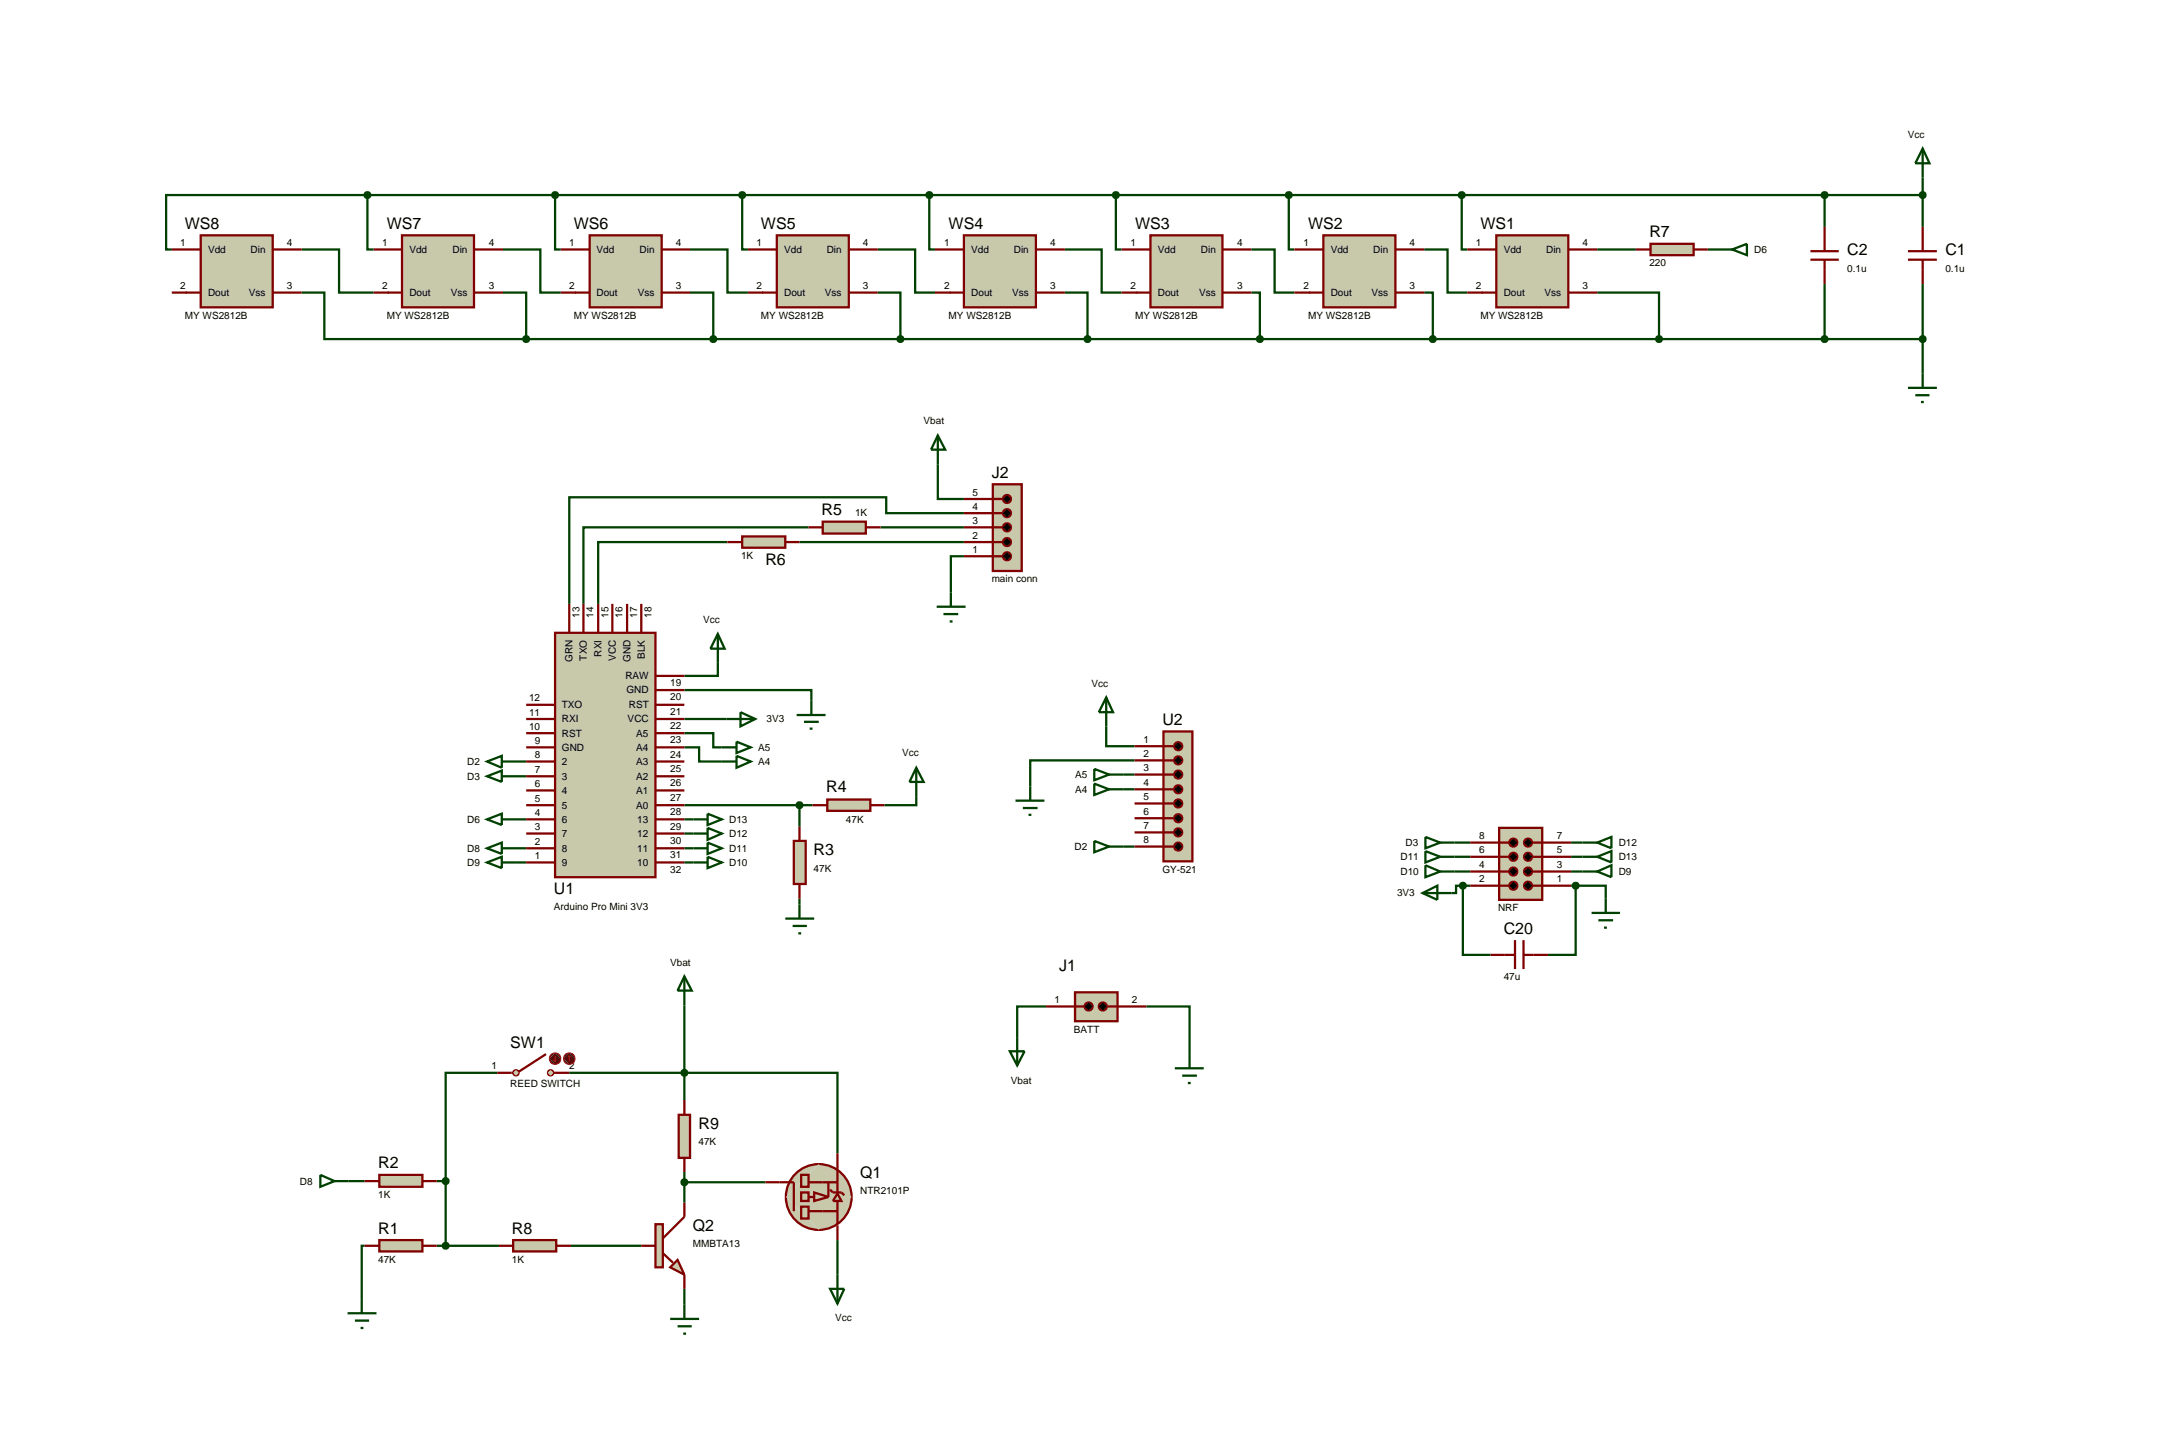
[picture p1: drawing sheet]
<svg xmlns="http://www.w3.org/2000/svg" width="384mm" height="257mm" viewBox="0 0 384 257" stroke-linecap="round" stroke-linejoin="round" font-family="sans-serif">
<g fill="none" stroke="#004000" stroke-width=".4">
<path d="M64.8 34.4v9.6h1.1M64.8 34.4h-35.5v9.6h1M64.8 34.4h274.3M97.9 34.4v9.6h1M130.9 34.4v9.6h1M163.9 34.4v9.6h1M196.8 34.4v9.6h1M227.3 34.4v9.6h1M257.8 34.4v9.6h1M321.8 34.4v5.6M339.1 31.3v8.7M53.2 44h6.6v7.6h6.1"/>
<path d="M53.2 51.6h4v8.2h35.6M88.7 44h6.6v7.6h3.6M88.7 51.6h4.1v8.2M92.8 59.8h246.3M121.7 44h6.6v7.6h3.6M121.7 51.6h4.1v8.2M154.8 44h6.6v7.6h3.5M154.8 51.6h4v8.2M187.8 44h6.5v7.6h3.5M187.8 51.6h4v8.2M220.7 44h4.1v7.6h3.5M220.7 51.6h1.5v8.2"/>
<path d="M251.2 44h4.1v7.6h3.5M251.2 51.6h1.5v8.2M281.7 51.6h10.9v8.2M281.7 44h6.8M301.2 44h1.8M321.8 50.1v9.7M339.1 50.1v15.8M128.3 95.6h-22.8v10.9M141 95.6h29M142.6 93h-39.7v13.5M155.3 93h14.7M165.4 81.9v6.1h4.6"/>
<path d="M170 90.5h-13.7v-2.8h-55.9v18.8M170 98.1h-2.3v6.4M126.6 116.9v2.3h-5.9M91 136.9h1.8M91 134.3h1.8M120.7 131.8h2.6v2.5h4M120.7 129.3h5.1v2.5h1.5M120.7 121.7h22.4v1.8M120.7 126.8h7.4M195.1 128.1v3.5h5M198.1 136.6h2M198.1 139.2h2"/>
<path d="M200.1 134.1h-18.4v4.6M91 149.6h1.8M91 144.5h1.8M91 152.1h1.8M120.7 149.6h1.6M120.7 144.5h1.6M120.7 152.1h1.6M120.7 147h1.6M120.7 142h22.6M141 142v3.8M141 158.5v1M161.6 140.4v1.6h-5.6"/>
<path d="M198.1 149.3h2M256.5 153.7h2.8M256.5 151.1h2.8M256.5 148.6h2.8M258 156.2h-1.2v1.3h-.8M258 156.2v12.2h4.9M258 156.2h1.3M277.1 153.7h2M277.1 151.1h2M277.1 148.6h2M277.1 156.2h.8M277.9 156.2h5.3v2.3"/>
<path d="M277.9 156.2v12.2h-4.9M120.7 177.3v16.7M184.5 177.5h-5.1v5.4M202.2 177.5h7.6v8.4M87.7 189.2h-9.1v19.1M100.4 189.2h47.3v14.2M61.5 208.3h2.8M64.3 219.7h-.5v9.4M77 219.7h11M77 208.3h1.6M78.6 208.3v11.4M100.7 219.7h12.4"/>
<path d="M120.7 206.7v5.4M120.7 208.5h14.3M147.7 218.7v6.1M120.7 227.3v2.8"/>
</g>
<path d="M97.9 111.6h17.7v43.1h-17.7z" fill="#c8c8aa" stroke="#800000" stroke-width=".4"/>
<g fill="none" stroke="#800000" stroke-width=".4">
<path d="M100.4 106.5v5.1M102.9 106.5v5.1M105.5 106.5v5.1M108 106.5v5.1M110.6 106.5v5.1M113.1 106.5v5.1M115.6 119.2h5.1M92.8 139.4h5.1M92.8 136.9h5.1M92.8 134.3h5.1M92.8 131.8h5.1M92.8 129.3h5.1"/>
<path d="M92.8 126.8h5.1M92.8 124.3h5.1M115.6 139.4h5.1M115.6 136.9h5.1M115.6 134.3h5.1M115.6 131.8h5.1M115.6 129.3h5.1M115.6 126.8h5.1M115.6 124.3h5.1M115.6 121.7h5.1M92.8 152.1h5.1M92.8 149.6h5.1"/>
<path d="M92.8 147h5.1M92.8 144.5h5.1M92.8 142h5.1M115.6 152.1h5.1M115.6 149.6h5.1M115.6 147h5.1M115.6 144.5h5.1M115.6 142h5.1"/>
</g>
<path d="M61.3 231.6h5.1M62.6 232.9h2.5M63.6 234.2h.5M63.8 229.1v2.5" fill="none" stroke="#004000" stroke-width=".4"/>
<path d="M66.9 218.7h7.6v2h-7.6z" fill="#c8c8aa" stroke="#800000" stroke-width=".4"/>
<path d="M64.3 219.7h2.6M74.5 219.7h2.5" fill="none" stroke="#800000" stroke-width=".4"/>
<path d="M66.9 207.2h7.6v2.1h-7.6z" fill="#c8c8aa" stroke="#800000" stroke-width=".4"/>
<path d="M64.3 208.3h2.6M74.5 208.3h2.5" fill="none" stroke="#800000" stroke-width=".4"/>
<path d="M78.3 219.3l.3-.1-.5 .5zM78.6 219.2l.3 .1 .2 .4zM78.6 220.2l.5-.5-.2 .4zM78.1 219.7l.5 .5-.4-.2z" fill="#004000" stroke="#004000" stroke-width=".4"/>
<path d="M78.6 219.2l.5 .5-.5 .5-.5-.5z" fill="#004000"/>
<path d="M56.5 207.2l2.5 1.1-2.5 1zM59 208.3h2.5" fill="none" stroke="#004000" stroke-width=".4"/>
<g fill="#c8c8aa" stroke="#800000" stroke-width=".3">
<path d="M96.7 188.9l.4-.2-.5 .5zM97.1 188.7l.4 .2 .1 .3zM97.1 189.7l.5-.5-.1 .3zM96.6 189.2l.5 .5-.4-.2z"/>
<path d="M90.6 188.9l.4-.2-.5 .5zM91 188.7l.4 .2 .1 .3zM91.5 189.2l-.2 .4-.3 .1zM90.5 189.2l.5 .5-.3-.1z"/>
</g>
<g fill="#c8c8aa">
<path d="M97.1 188.7l.5 .5-.5 .5-.5-.5z"/>
<path d="M90.5 189.2l.5-.5 .5 .5-.5 .5z"/>
</g>
<path d="M87.7 189.2h2.8M96.3 185.9l-4.8 3.1M97.6 189.2h2.8" fill="none" stroke="#800000" stroke-width=".4"/>
<path d="M97.2 186l.7-.3-1 1zM97.9 185.7a.94 .94 0 0 1 1 1zM98.9 186.7a.94 .94 0 0 1-1 1zM96.9 186.7l1 1a.94 .94 0 0 1-1-1z" fill="#400000" stroke="#f00" stroke-width=".2"/>
<path d="M96.9 186.7l1-1 1 1-1 1z" fill="#400000"/>
<path d="M97.6 186.9l.3 .3M97.9 186.2v1M98.1 186.9l-.2 .3" fill="none" stroke="#f00" stroke-width=".2"/>
<path d="M99.7 186l.7-.3-1 1zM100.4 185.7a.94 .94 0 0 1 1 1zM100.4 187.7l1-1a.94 .94 0 0 1-1 1zM99.4 186.7l1 1a.94 .94 0 0 1-1-1z" fill="#400000" stroke="#f00" stroke-width=".2"/>
<path d="M100.4 185.7l1 1-1 1-1-1z" fill="#400000"/>
<path d="M100.4 186.2l-.2 .2M100.4 186.2l.3 .2M100.4 186.2v1" fill="none" stroke="#f00" stroke-width=".2"/>
<path d="M78.3 207.9l.3-.1-.5 .5zM78.6 207.8l.3 .1 .2 .4zM78.6 208.8l.5-.5-.2 .4zM78.1 208.3l.5 .5-.3-.1z" fill="#004000" stroke="#004000" stroke-width=".4"/>
<path d="M78.6 207.8l.5 .5-.5 .5-.5-.5z" fill="#004000"/>
<path d="M189.6 175h7.5v5.1h-7.5z" fill="#c8c8aa" stroke="#800000" stroke-width=".4"/>
<path d="M184.5 177.5h6.8M195.3 177.5h6.9" fill="none" stroke="#800000" stroke-width=".4"/>
<g fill="#000" stroke="#800000" stroke-width=".4">
<path d="M191.5 177l.5-.2-.7 .7zM192 176.8a.68 .68 0 0 1 .7 .7zM192 178.2l.7-.7a.68 .68 0 0 1-.7 .7zM191.3 177.5l.7 .7a.68 .68 0 0 1-.7-.7z"/>
<path d="M194 177l.5-.2-.7 .7zM194.5 176.8a.68 .68 0 0 1 .7 .7zM195.2 177.5a.68 .68 0 0 1-.7 .7zM193.8 177.5l.7 .7a.68 .68 0 0 1-.7-.7z"/>
</g>
<path d="M192 176.8l.7 .7-.7 .7-.7-.7zM194.5 176.8l.7 .7-.7 .7-.7-.7z" fill="#000"/>
<path d="M207.2 188.4h5.1M208.5 189.7h2.6M209.5 191h.5M209.8 185.9v2.5" fill="none" stroke="#004000" stroke-width=".4"/>
<path d="M145.9 141h7.6v2h-7.6z" fill="#c8c8aa" stroke="#800000" stroke-width=".4"/>
<path d="M143.3 142h2.6M153.5 142h2.5" fill="none" stroke="#800000" stroke-width=".4"/>
<g fill="none" stroke="#004000" stroke-width=".4">
<path d="M85.9 136.9l2.6-1v2zM85.9 134.3l2.6-1v2.1zM88.5 136.9h2.5M88.5 134.3h2.5M127.3 134.3h2.6M127.3 131.8h2.6M129.9 133.3l2.5 1-2.5 1.1zM129.9 130.8l2.5 1-2.5 1zM85.9 149.6l2.6-1v2zM85.9 144.5l2.6-1v2zM85.9 152.1l2.6-1v2zM88.5 149.6h2.5"/>
<path d="M88.5 144.5h2.5M88.5 152.1h2.5M122.3 149.6h2.5M122.3 144.5h2.5M122.3 152.1h2.5M122.3 147h2.5M124.8 151.1l2.5 1-2.5 1zM124.8 148.6l2.5 1-2.5 1zM124.8 146l2.5 1-2.5 1.1zM124.8 143.5l2.5 1-2.5 1z"/>
</g>
<path d="M205.2 129h5.1v22.9h-5.1z" fill="#c8c8aa" stroke="#800000" stroke-width=".4"/>
<path d="M200.1 131.6h6.9M200.1 134.1h6.9M200.1 136.6h6.9M200.1 139.2h6.9M200.1 141.7h6.9M200.1 144.3h6.9M200.1 146.8h6.9M200.1 149.3h6.9" fill="none" stroke="#800000" stroke-width=".4"/>
<g fill="#000" stroke="#800000" stroke-width=".4">
<path d="M207.3 131.1l.5-.2-.7 .7zM207.8 130.9a.68 .68 0 0 1 .7 .7zM207.8 132.3l.7-.7a.68 .68 0 0 1-.7 .7zM207.1 131.6l.7 .7a.68 .68 0 0 1-.7-.7z"/>
<path d="M207.3 133.6l.5-.2-.7 .7zM207.8 133.4a.68 .68 0 0 1 .7 .7zM207.8 134.8l.7-.7a.68 .68 0 0 1-.7 .7zM207.1 134.1l.7 .7a.68 .68 0 0 1-.7-.7z"/>
<path d="M207.3 136.1l.5-.2-.7 .7zM207.8 135.9a.68 .68 0 0 1 .7 .7zM207.8 137.3l.7-.7a.68 .68 0 0 1-.7 .7zM207.1 136.6l.7 .7a.68 .68 0 0 1-.7-.7z"/>
<path d="M207.3 138.7l.5-.2-.7 .7zM207.8 138.5a.68 .68 0 0 1 .7 .7zM207.8 139.9l.7-.7a.68 .68 0 0 1-.7 .7zM207.1 139.2l.7 .7a.68 .68 0 0 1-.7-.7z"/>
<path d="M207.3 141.2l.5-.2-.7 .7zM207.8 141a.68 .68 0 0 1 .7 .7zM207.8 142.4l.7-.7a.68 .68 0 0 1-.7 .7zM207.1 141.7l.7 .7a.68 .68 0 0 1-.7-.7z"/>
<path d="M207.3 143.8l.5-.2-.7 .7zM207.8 143.6a.68 .68 0 0 1 .7 .7zM208.5 144.3a.68 .68 0 0 1-.7 .7zM207.1 144.3l.7 .7a.68 .68 0 0 1-.7-.7z"/>
<path d="M207.3 146.3l.5-.2-.7 .7zM207.8 146.1a.68 .68 0 0 1 .7 .7zM207.8 147.5l.7-.7a.68 .68 0 0 1-.7 .7zM207.1 146.8l.7 .7a.68 .68 0 0 1-.7-.7z"/>
<path d="M207.3 148.8l.5-.2-.7 .7zM207.8 148.6a.68 .68 0 0 1 .7 .7zM207.8 150l.7-.7a.68 .68 0 0 1-.7 .7zM207.1 149.3l.7 .7a.68 .68 0 0 1-.7-.7z"/>
</g>
<path d="M207.1 131.6l.7-.7 .7 .7-.7 .7zM207.1 134.1l.7-.7 .7 .7-.7 .7zM207.8 135.9l.7 .7-.7 .7-.7-.7zM207.8 138.5l.7 .7-.7 .7-.7-.7zM207.1 141.7l.7-.7 .7 .7-.7 .7zM207.1 144.3l.7-.7 .7 .7-.7 .7zM207.1 146.8l.7-.7 .7 .7-.7 .7zM207.8 148.6l.7 .7-.7 .7-.7-.7z" fill="#000"/>
<path d="M193 135.6l2.6 1-2.6 1zM193 138.2l2.6 1-2.6 1zM195.6 136.6h2.5M195.6 139.2h2.5M193 148.3l2.6 1-2.6 1zM195.6 149.3h2.5" fill="none" stroke="#004000" stroke-width=".4"/>
<path d="M175.1 85.4h5.1v15.3h-5.1z" fill="#c8c8aa" stroke="#800000" stroke-width=".4"/>
<path d="M170 98.1h6.9M170 95.6h6.9M170 93h6.9M170 90.5h6.9M170 88h6.9" fill="none" stroke="#800000" stroke-width=".4"/>
<g fill="#000" stroke="#800000" stroke-width=".4">
<path d="M177.1 95.1l.5-.2-.7 .7zM177.6 94.9a.68 .68 0 0 1 .7 .7zM178.3 95.6a.68 .68 0 0 1-.7 .7zM176.9 95.6l.7 .7a.68 .68 0 0 1-.7-.7z"/>
<path d="M177.1 92.5l.5-.2-.7 .7zM177.6 92.3a.68 .68 0 0 1 .7 .7zM178.3 93a.68 .68 0 0 1-.7 .7zM176.9 93l.7 .7a.68 .68 0 0 1-.7-.7z"/>
<path d="M177.1 90l.5-.2-.7 .7zM177.6 89.8a.68 .68 0 0 1 .7 .7zM178.3 90.5a.68 .68 0 0 1-.7 .7zM176.9 90.5l.7 .7a.68 .68 0 0 1-.7-.7z"/>
<path d="M177.1 87.5l.5-.2-.7 .7zM177.6 87.3a.68 .68 0 0 1 .7 .7zM178.3 88a.68 .68 0 0 1-.7 .7zM176.9 88l.7 .7a.68 .68 0 0 1-.7-.7z"/>
<path d="M177.1 97.6l.5-.2-.7 .7zM177.6 97.4a.68 .68 0 0 1 .7 .7zM178.3 98.1a.68 .68 0 0 1-.7 .7zM176.9 98.1l.7 .7a.68 .68 0 0 1-.7-.7z"/>
</g>
<path d="M176.9 95.6l.7-.7 .7 .7-.7 .7zM176.9 93l.7-.7 .7 .7-.7 .7zM176.9 90.5l.7-.7 .7 .7-.7 .7zM177.6 87.3l.7 .7-.7 .7-.7-.7zM177.6 97.4l.7 .7-.7 .7-.7-.7z" fill="#000"/>
<path d="M145.1 92h7.6v2.1h-7.6z" fill="#c8c8aa" stroke="#800000" stroke-width=".4"/>
<path d="M142.6 93h2.5M152.7 93h2.6" fill="none" stroke="#800000" stroke-width=".4"/>
<path d="M130.9 94.6h7.6v2h-7.6z" fill="#c8c8aa" stroke="#800000" stroke-width=".4"/>
<path d="M128.3 95.6h2.6M138.5 95.6h2.5" fill="none" stroke="#800000" stroke-width=".4"/>
<path d="M291.1 43h7.6v2h-7.6z" fill="#c8c8aa" stroke="#800000" stroke-width=".4"/>
<path d="M288.5 44h2.6M298.7 44h2.5" fill="none" stroke="#800000" stroke-width=".4"/>
<path d="M303 44h2.5M305.5 44l2.6-1v2z" fill="none" stroke="#004000" stroke-width=".4"/>
<path d="M264.4 146h7.6v12.7h-7.6z" fill="#c8c8aa" stroke="#800000" stroke-width=".4"/>
<path d="M259.3 156.2h6.9M259.3 153.7h6.9M259.3 151.1h6.9M259.3 148.6h6.9M270.2 156.2h6.9M270.2 153.7h6.9M270.2 151.1h6.9M270.2 148.6h6.9M262.9 168.4h4.3M267.2 165.8v5.1M268.7 165.8v5.1M268.7 168.4h4.3" fill="none" stroke="#800000" stroke-width=".4"/>
<g fill="#000" stroke="#800000" stroke-width=".4">
<path d="M266.4 155.7l.5-.2-.7 .7zM266.9 155.5a.68 .68 0 0 1 .7 .7zM266.9 156.9l.7-.7a.68 .68 0 0 1-.7 .7zM266.2 156.2l.7 .7a.68 .68 0 0 1-.7-.7z"/>
<path d="M266.4 153.2l.5-.2-.7 .7zM266.9 153a.68 .68 0 0 1 .7 .7zM266.9 154.4l.7-.7a.68 .68 0 0 1-.7 .7zM266.2 153.7l.7 .7a.68 .68 0 0 1-.7-.7z"/>
<path d="M266.4 150.6l.5-.2-.7 .7zM266.9 150.4a.68 .68 0 0 1 .7 .7zM266.9 151.8l.7-.7a.68 .68 0 0 1-.7 .7zM266.2 151.1l.7 .7a.68 .68 0 0 1-.7-.7z"/>
<path d="M266.4 148.1l.5-.2-.7 .7zM266.9 147.9a.68 .68 0 0 1 .7 .7zM267.6 148.6a.68 .68 0 0 1-.7 .7zM266.2 148.6l.7 .7a.68 .68 0 0 1-.7-.7z"/>
<path d="M269 155.7l.5-.2-.7 .7zM269.5 155.5a.68 .68 0 0 1 .7 .7zM269.5 156.9l.7-.7a.68 .68 0 0 1-.7 .7zM268.8 156.2l.7 .7a.68 .68 0 0 1-.7-.7z"/>
<path d="M269 153.2l.5-.2-.7 .7zM269.5 153a.68 .68 0 0 1 .7 .7zM270.2 153.7a.68 .68 0 0 1-.7 .7zM268.8 153.7l.7 .7a.68 .68 0 0 1-.7-.7z"/>
<path d="M269 150.6l.5-.2-.7 .7zM269.5 150.4a.68 .68 0 0 1 .7 .7zM269.5 151.8l.7-.7a.68 .68 0 0 1-.7 .7zM268.8 151.1l.7 .7a.68 .68 0 0 1-.7-.7z"/>
<path d="M269 148.1l.5-.2-.7 .7zM269.5 147.9a.68 .68 0 0 1 .7 .7zM270.2 148.6a.68 .68 0 0 1-.7 .7zM268.8 148.6l.7 .7a.68 .68 0 0 1-.7-.7z"/>
</g>
<path d="M266.9 155.5l.7 .7-.7 .7-.7-.7zM266.2 153.7l.7-.7 .7 .7-.7 .7zM266.9 150.4l.7 .7-.7 .7-.7-.7zM266.9 147.9l.7 .7-.7 .7-.7-.7zM269.5 155.5l.7 .7-.7 .7-.7-.7zM268.8 153.7l.7-.7 .7 .7-.7 .7zM268.8 151.1l.7-.7 .7 .7-.7 .7zM268.8 148.6l.7-.7 .7 .7-.7 .7z" fill="#000"/>
<path d="M251.4 152.6l2.6 1.1-2.6 1zM251.4 150.1l2.6 1-2.6 1zM251.4 147.6l2.6 1-2.6 1zM254 153.7h2.5M254 151.1h2.5M254 148.6h2.5M279.1 153.7h2.6M279.1 151.1h2.6M279.1 148.6h2.6M281.7 153.7l2.5-1.1v2.1zM281.7 151.1l2.5-1v2zM281.7 148.6l2.5-1v2z" fill="none" stroke="#004000" stroke-width=".4"/>
<path d="M140 148.3h2.1v7.6h-2.1z" fill="#c8c8aa" stroke="#800000" stroke-width=".4"/>
<path d="M141 145.8v2.5M141 155.9v2.6" fill="none" stroke="#800000" stroke-width=".4"/>
<path d="M140.7 141.6l.3-.1-.5 .5zM141 141.5l.4 .2 .1 .3zM141.5 142l-.1 .3-.4 .2zM140.5 142l.5 .5-.3-.1z" fill="#004000" stroke="#004000" stroke-width=".4"/>
<path d="M141 141.5l.5 .5-.5 .5-.5-.5z" fill="#004000"/>
<path d="M165.2 107h5.1M166.4 108.3h2.6M167.5 109.6h.5M167.7 104.5v2.5M118.2 232.6h5.1M119.5 233.9h2.5M120.5 235.2h.5M120.7 230.1v2.5" fill="none" stroke="#004000" stroke-width=".4"/>
<path d="M319.3 44.3h5M319.3 45.8h5M321.8 40v4.3M321.8 45.8v4.3M336.5 44.3h5.1M336.5 45.8h5.1M339.1 40v4.3M339.1 45.8v4.3" fill="none" stroke="#800000" stroke-width=".4"/>
<path d="M321.5 34l.3-.1-.5 .5zM321.8 33.9l.4 .2 .1 .3zM322.3 34.4l-.2 .4-.3 .1zM321.3 34.4l.5 .5-.3-.1z" fill="#004000" stroke="#004000" stroke-width=".4"/>
<path d="M321.8 33.9l.5 .5-.5 .5-.5-.5z" fill="#004000"/>
<path d="M321.5 59.4l.3-.1-.5 .5zM321.8 59.3l.4 .2 .1 .3zM322.3 59.8l-.2 .4-.3 .1zM321.3 59.8l.5 .5-.3-.1z" fill="#004000" stroke="#004000" stroke-width=".4"/>
<path d="M321.8 59.3l.5 .5-.5 .5-.5-.5z" fill="#004000"/>
<path d="M263.9 41.5h12.7v12.7h-12.7z" fill="#c8c8aa" stroke="#800000" stroke-width=".4"/>
<path d="M258.8 44h5.1M258.8 51.6h5.1M276.6 44h5.1M276.6 51.6h5.1" fill="none" stroke="#800000" stroke-width=".4"/>
<path d="M338.8 34l.3-.1-.5 .5zM339.1 33.9l.4 .2 .1 .3zM339.1 34.9l.5-.5-.2 .4zM338.6 34.4l.5 .5-.3-.1z" fill="#004000" stroke="#004000" stroke-width=".4"/>
<path d="M339.1 33.9l.5 .5-.5 .5-.5-.5z" fill="#004000"/>
<g fill="none" stroke="#004000" stroke-width=".4">
<path d="M339.1 26.2l1.2 2.6h-2.5zM339.1 26.2v5.1M165.4 76.8l1.3 2.5h-2.5zM165.4 76.8v5.1M126.6 111.8l1.2 2.6h-2.5zM126.6 111.8v5.1M128.1 126.8h5.1M130.6 125.6l2.6 1.2-2.6 1.3zM161.6 135.4l1.3 2.5h-2.5zM161.6 135.4v5M195.1 123l1.2 2.6h-2.5zM195.1 123v5.1"/>
<path d="M250.9 157.5l2.6-1.3v2.5zM250.9 157.5h5.1M120.7 172.2l1.3 2.5h-2.5zM120.7 172.2v5.1M178.1 185.4h2.6l-1.3 2.5zM179.4 182.9v5"/>
</g>
<path d="M233.4 41.5h12.7v12.7h-12.7z" fill="#c8c8aa" stroke="#800000" stroke-width=".4"/>
<path d="M228.3 44h5.1M228.3 51.6h5.1M246.1 44h5.1M246.1 51.6h5.1" fill="none" stroke="#800000" stroke-width=".4"/>
<path d="M202.9 41.5h12.7v12.7h-12.7z" fill="#c8c8aa" stroke="#800000" stroke-width=".4"/>
<path d="M197.8 44h5.1M197.8 51.6h5.1M215.6 44h5.1M215.6 51.6h5.1" fill="none" stroke="#800000" stroke-width=".4"/>
<path d="M170 41.5h12.7v12.7h-12.7z" fill="#c8c8aa" stroke="#800000" stroke-width=".4"/>
<path d="M164.9 44h5.1M164.9 51.6h5.1M182.7 44h5.1M182.7 51.6h5.1" fill="none" stroke="#800000" stroke-width=".4"/>
<path d="M137 41.5h12.7v12.7h-12.7z" fill="#c8c8aa" stroke="#800000" stroke-width=".4"/>
<path d="M131.9 44h5.1M131.9 51.6h5.1M149.7 44h5.1M149.7 51.6h5.1" fill="none" stroke="#800000" stroke-width=".4"/>
<path d="M104 41.5h12.7v12.7h-12.7z" fill="#c8c8aa" stroke="#800000" stroke-width=".4"/>
<path d="M98.9 44h5.1M98.9 51.6h5.1M116.7 44h5M116.7 51.6h5" fill="none" stroke="#800000" stroke-width=".4"/>
<path d="M70.9 41.5h12.7v12.7h-12.7z" fill="#c8c8aa" stroke="#800000" stroke-width=".4"/>
<path d="M65.9 44h5M65.9 51.6h5M83.6 44h5.1M83.6 51.6h5.1" fill="none" stroke="#800000" stroke-width=".4"/>
<path d="M35.4 41.5h12.7v12.7h-12.7z" fill="#c8c8aa" stroke="#800000" stroke-width=".4"/>
<path d="M30.3 44h5.1M30.3 51.6h5.1M48.1 44h5.1M48.1 51.6h5.1" fill="none" stroke="#800000" stroke-width=".4"/>
<path d="M257.5 34l.3-.1-.5 .5zM257.8 33.9l.4 .2 .1 .3zM257.8 34.9l.5-.5-.2 .4zM257.3 34.4l.5 .5-.3-.1z" fill="#004000" stroke="#004000" stroke-width=".4"/>
<path d="M257.8 33.9l.5 .5-.5 .5-.5-.5z" fill="#004000"/>
<path d="M227 34l.3-.1-.5 .5zM227.3 33.9l.4 .2 .1 .3zM227.8 34.4l-.1 .3-.4 .2zM226.8 34.4l.5 .5-.4-.2z" fill="#004000" stroke="#004000" stroke-width=".4"/>
<path d="M227.3 33.9l.5 .5-.5 .5-.5-.5z" fill="#004000"/>
<path d="M196.5 34l.3-.1-.5 .5zM196.8 33.9l.4 .2 .1 .3zM196.8 34.9l.5-.5-.2 .4zM196.3 34.4l.5 .5-.4-.2z" fill="#004000" stroke="#004000" stroke-width=".4"/>
<path d="M196.8 33.9l.5 .5-.5 .5-.5-.5z" fill="#004000"/>
<path d="M163.6 34l.3-.1-.5 .5zM163.9 33.9l.3 .1 .2 .4zM163.9 34.9l.5-.5-.2 .4zM163.4 34.4l.5 .5-.3-.1z" fill="#004000" stroke="#004000" stroke-width=".4"/>
<path d="M163.9 33.9l.5 .5-.5 .5-.5-.5z" fill="#004000"/>
<path d="M130.6 34l.3-.1-.5 .5zM130.9 33.9l.3 .1 .2 .4zM131.4 34.4l-.2 .4-.3 .1zM130.4 34.4l.5 .5-.3-.1z" fill="#004000" stroke="#004000" stroke-width=".4"/>
<path d="M130.9 33.9l.5 .5-.5 .5-.5-.5z" fill="#004000"/>
<path d="M97.6 34l.3-.1-.5 .5zM97.9 33.9l.4 .2 .1 .3zM97.9 34.9l.5-.5-.2 .4zM97.4 34.4l.5 .5-.3-.1z" fill="#004000" stroke="#004000" stroke-width=".4"/>
<path d="M97.9 33.9l.5 .5-.5 .5-.5-.5z" fill="#004000"/>
<path d="M64.5 34l.3-.1-.5 .5zM64.8 33.9l.4 .2 .1 .3zM64.8 34.9l.5-.5-.2 .4zM64.3 34.4l.5 .5-.3-.1z" fill="#004000" stroke="#004000" stroke-width=".4"/>
<path d="M64.8 33.9l.5 .5-.5 .5-.5-.5z" fill="#004000"/>
<path d="M292.3 59.4l.3-.1-.5 .5zM292.6 59.3l.3 .1 .2 .4zM292.6 60.3l.5-.5-.2 .4zM292.1 59.8l.5 .5-.4-.2z" fill="#004000" stroke="#004000" stroke-width=".4"/>
<path d="M292.6 59.3l.5 .5-.5 .5-.5-.5z" fill="#004000"/>
<path d="M252.4 59.4l.3-.1-.5 .5zM252.7 59.3l.4 .2 .1 .3zM253.2 59.8l-.1 .3-.4 .2zM252.2 59.8l.5 .5-.4-.2z" fill="#004000" stroke="#004000" stroke-width=".4"/>
<path d="M252.7 59.3l.5 .5-.5 .5-.5-.5z" fill="#004000"/>
<path d="M221.9 59.4l.3-.1-.5 .5zM222.2 59.3l.3 .1 .2 .4zM222.2 60.3l.5-.5-.2 .4zM221.7 59.8l.5 .5-.4-.2z" fill="#004000" stroke="#004000" stroke-width=".4"/>
<path d="M222.2 59.3l.5 .5-.5 .5-.5-.5z" fill="#004000"/>
<path d="M191.5 59.4l.3-.1-.5 .5zM191.8 59.3l.4 .2 .1 .3zM192.3 59.8l-.1 .3-.4 .2zM191.3 59.8l.5 .5-.4-.2z" fill="#004000" stroke="#004000" stroke-width=".4"/>
<path d="M191.8 59.3l.5 .5-.5 .5-.5-.5z" fill="#004000"/>
<path d="M158.5 59.4l.3-.1-.5 .5zM158.8 59.3l.4 .2 .1 .3zM159.3 59.8l-.2 .4-.3 .1zM158.3 59.8l.5 .5-.3-.1z" fill="#004000" stroke="#004000" stroke-width=".4"/>
<path d="M158.8 59.3l.5 .5-.5 .5-.5-.5z" fill="#004000"/>
<path d="M125.5 59.4l.3-.1-.5 .5zM125.8 59.3l.3 .1 .2 .4zM125.8 60.3l.5-.5-.2 .4zM125.3 59.8l.5 .5-.3-.1z" fill="#004000" stroke="#004000" stroke-width=".4"/>
<path d="M125.8 59.3l.5 .5-.5 .5-.5-.5z" fill="#004000"/>
<path d="M92.5 59.4l.3-.1-.5 .5zM92.8 59.3l.3 .1 .2 .4zM93.3 59.8l-.2 .4-.3 .1zM92.3 59.8l.5 .5-.3-.1z" fill="#004000" stroke="#004000" stroke-width=".4"/>
<path d="M92.8 59.3l.5 .5-.5 .5-.5-.5z" fill="#004000"/>
<g fill="#c8c8aa" stroke="#800000" stroke-width=".4">
<path d="M118.2 223.5l1.3-1.3 1.2 2.6z"/>
<path d="M115.6 215.9h1.3v7.6h-1.3z"/>
</g>
<path d="M113.1 219.7h2.5M120.7 212.1v2.5l-3.8 3.8M116.9 221l1.8 1.7M120.7 224.8v2.5" fill="none" stroke="#800000" stroke-width=".4"/>
<g fill="none" stroke="#004000" stroke-width=".4">
<path d="M336.5 68.4h5.1M337.8 69.7h2.5M338.8 70.9h.5M339.1 65.9v2.5M181.7 138.7v2.5M141 159.5v2.5M179.1 141.2h5.1M180.4 142.5h2.6M181.4 143.7h.5M283.2 158.5v2.5M138.5 162h5.1M139.8 163.3h2.5"/>
<path d="M140.8 164.6h.5M280.7 161h5M281.9 162.3h2.6M282.9 163.6h.5"/>
</g>
<path d="M338.8 59.4l.3-.1-.5 .5zM339.1 59.3l.4 .2 .1 .3zM339.1 60.3l.5-.5-.2 .4zM338.6 59.8l.5 .5-.3-.1z" fill="#004000" stroke="#004000" stroke-width=".4"/>
<path d="M339.1 59.3l.5 .5-.5 .5-.5-.5z" fill="#004000"/>
<path d="M140.5 126.1h5.1M141.8 127.3h2.6M142.8 128.5h.5M143.1 123.5v2.6" fill="none" stroke="#004000" stroke-width=".4"/>
<path d="M90.5 218.7h7.6v2h-7.6z" fill="#c8c8aa" stroke="#800000" stroke-width=".4"/>
<path d="M88 219.7h2.5M98.1 219.7h2.6" fill="none" stroke="#800000" stroke-width=".4"/>
<path d="M119.7 196.6h2v7.6h-2z" fill="#c8c8aa" stroke="#800000" stroke-width=".4"/>
<path d="M120.7 194v2.6M120.7 204.2v2.5" fill="none" stroke="#800000" stroke-width=".4"/>
<path d="M146.4 227.3h2.5l-1.2 2.6zM147.7 224.8v5.1" fill="none" stroke="#004000" stroke-width=".4"/>
<g fill="#c8c8aa" stroke="#800000" stroke-width=".4">
<path d="M143.6 210.3l2.5 .8-2.5 .7z"/>
<path d="M141.3 212.8h1.3v2.1h-1.3z"/>
<path d="M140.3 207a5.8 5.8 0 0 1 4.1-1.7l-5.8 5.8a5.8 5.8 0 0 1 1.7-4.1zM144.4 205.3a5.8 5.8 0 0 1 5.8 5.8zM144.4 216.9l5.8-5.8a5.8 5.8 0 0 1-5.8 5.8zM138.6 211.1l5.8 5.8a5.8 5.8 0 0 1-5.8-5.8z"/>
</g>
<path d="M138.6 211.1l5.8-5.8 5.8 5.8-5.8 5.8z" fill="#c8c8aa"/>
<path d="M137.5 208.5h2.5v5.1M142.6 208.5h5.1M142.6 213.6h5.1M142.6 211.1h1M146.1 208.5v2.6" fill="none" stroke="#800000" stroke-width=".4"/>
<path d="M147.7 210.5l.7 1.3h-1.5z" fill="#c8c8aa" stroke="#800000" stroke-width=".4"/>
<path d="M146.4 209.8l.5 .5h1.5l.5 .5M147.7 206v4.3M147.7 211.8v4.1" fill="none" stroke="#800000" stroke-width=".4"/>
<g fill="#c8c8aa" stroke="#800000" stroke-width=".4">
<path d="M141.3 210.3h1.3v1.5h-1.3z"/>
<path d="M141.3 207.2h1.3v2.1h-1.3z"/>
</g>
<path d="M135 208.5h2.5M147.7 203.4v2.6M147.7 216.1v2.6" fill="none" stroke="#800000" stroke-width=".4"/>
<path d="M120.3 188.9l.4-.2-.5 .5zM120.7 188.7l.4 .2 .1 .3zM121.2 189.2l-.2 .4-.3 .1zM120.2 189.2l.5 .5-.3-.1z" fill="#004000" stroke="#004000" stroke-width=".4"/>
<path d="M120.2 189.2l.5-.5 .5 .5-.5 .5z" fill="#004000"/>
<path d="M120.4 208.1l.3-.1-.5 .5zM120.7 208l.4 .2 .1 .3zM121.2 208.5l-.2 .4-.3 .1zM120.2 208.5l.5 .5-.3-.1z" fill="#004000" stroke="#004000" stroke-width=".4"/>
<path d="M120.7 208l.5 .5-.5 .5-.5-.5z" fill="#004000"/>
<path d="M277.6 155.8l.3-.1-.5 .5zM277.9 155.7l.4 .2 .1 .3zM278.4 156.2l-.2 .4-.3 .1zM277.4 156.2l.5 .5-.4-.2z" fill="#004000" stroke="#004000" stroke-width=".4"/>
<path d="M277.9 155.7l.5 .5-.5 .5-.5-.5z" fill="#004000"/>
<path d="M257.7 155.8l.3-.1-.5 .5zM258 155.7l.4 .2 .1 .3zM258.5 156.2l-.2 .4-.3 .1zM257.5 156.2l.5 .5-.3-.1z" fill="#004000" stroke="#004000" stroke-width=".4"/>
<path d="M258 155.7l.5 .5-.5 .5-.5-.5z" fill="#004000"/>
<g font-size="2.8">
<text x="32.6" y="40.4">WS8</text>
<text x="68.2" y="40.4">WS7</text>
<text x="101.2" y="40.4">WS6</text>
<text x="134.2" y="40.4">WS5</text>
<text x="167.3" y="40.4">WS4</text>
<text x="200.2" y="40.4">WS3</text>
<text x="230.7" y="40.4">WS2</text>
<text x="261.1" y="40.4">WS1</text>
<text x="290.9" y="41.9">R7</text>
<text x="325.8" y="45.1">C2</text>
<text x="343.1" y="45.1">C1</text>
<text x="174.9" y="84.3">J2</text>
<text x="144.9" y="90.9">R5</text>
<text x="135" y="99.6">R6</text>
<text x="205" y="127.9">U2</text>
<text x="145.7" y="139.8">R4</text>
<text x="143.5" y="150.9">R3</text>
<text x="97.7" y="157.7">U1</text>
<text x="265.2" y="164.7">C20</text>
<text x="186.8" y="171.3">J1</text>
<text x="90" y="184.8">SW1</text>
<text x="123.2" y="199.2">R9</text>
<text x="66.7" y="206.1">R2</text>
<text x="151.7" y="207.8">Q1</text>
<text x="66.7" y="217.6">R1</text>
<text x="90.3" y="217.6">R8</text>
<text x="122.2" y="217.2">Q2</text>
</g>
<g font-size="1.8">
<text x="336.5" y="24.3">Vcc</text>
<text x="31.8" y="43.4">1</text>
<text x="36.7" y="44.6">Vdd</text>
<text x="44.2" y="44.6">Din</text>
<text x="50.6" y="43.4">4</text>
<text x="67.4" y="43.4">1</text>
<text x="72.2" y="44.6">Vdd</text>
<text x="79.8" y="44.6">Din</text>
<text x="86.2" y="43.4">4</text>
<text x="100.4" y="43.4">1</text>
<text x="105.2" y="44.6">Vdd</text>
<text x="112.8" y="44.6">Din</text>
<text x="119.2" y="43.4">4</text>
<text x="133.4" y="43.4">1</text>
<text x="138.3" y="44.6">Vdd</text>
<text x="145.8" y="44.6">Din</text>
<text x="152.2" y="43.4">4</text>
<text x="166.5" y="43.4">1</text>
<text x="171.3" y="44.6">Vdd</text>
<text x="178.8" y="44.6">Din</text>
<text x="185.2" y="43.4">4</text>
<text x="199.4" y="43.4">1</text>
<text x="204.2" y="44.6">Vdd</text>
<text x="211.8" y="44.6">Din</text>
<text x="218.2" y="43.4">4</text>
<text x="229.9" y="43.4">1</text>
<text x="234.7" y="44.6">Vdd</text>
<text x="242.2" y="44.6">Din</text>
<text x="248.6" y="43.4">4</text>
<text x="260.3" y="43.4">1</text>
<text x="265.2" y="44.6">Vdd</text>
<text x="272.7" y="44.6">Din</text>
<text x="279.1" y="43.4">4</text>
<text x="290.9" y="47">220</text>
<text x="309.4" y="44.6">D6</text>
<text x="325.8" y="47.9">0.1u</text>
<text x="343.1" y="47.9">0.1u</text>
<text x="31.8" y="51">2</text>
<text x="36.7" y="52.2">Dout</text>
<text x="43.9" y="52.2">Vss</text>
<text x="50.6" y="51">3</text>
<text x="67.4" y="51">2</text>
<text x="72.2" y="52.2">Dout</text>
<text x="79.5" y="52.2">Vss</text>
<text x="86.2" y="51">3</text>
<text x="100.4" y="51">2</text>
<text x="105.2" y="52.2">Dout</text>
<text x="112.5" y="52.2">Vss</text>
<text x="119.2" y="51">3</text>
<text x="133.4" y="51">2</text>
<text x="138.3" y="52.2">Dout</text>
<text x="145.5" y="52.2">Vss</text>
<text x="152.2" y="51">3</text>
<text x="166.5" y="51">2</text>
<text x="171.3" y="52.2">Dout</text>
<text x="178.5" y="52.2">Vss</text>
<text x="185.2" y="51">3</text>
<text x="199.4" y="51">2</text>
<text x="204.2" y="52.2">Dout</text>
<text x="211.5" y="52.2">Vss</text>
<text x="218.2" y="51">3</text>
<text x="229.9" y="51">2</text>
<text x="234.7" y="52.2">Dout</text>
<text x="241.9" y="52.2">Vss</text>
<text x="248.6" y="51">3</text>
<text x="260.3" y="51">2</text>
<text x="265.2" y="52.2">Dout</text>
<text x="272.4" y="52.2">Vss</text>
<text x="279.1" y="51">3</text>
<text x="32.6" y="56.2">MY WS2812B</text>
<text x="68.2" y="56.2">MY WS2812B</text>
<text x="101.2" y="56.2">MY WS2812B</text>
<text x="134.2" y="56.2">MY WS2812B</text>
<text x="167.3" y="56.2">MY WS2812B</text>
<text x="200.2" y="56.2">MY WS2812B</text>
<text x="230.7" y="56.2">MY WS2812B</text>
<text x="261.1" y="56.2">MY WS2812B</text>
<text x="162.9" y="74.8">Vbat</text>
<text x="171.5" y="89.9">4</text>
<text x="171.5" y="87.4">5</text>
<text x="150.8" y="91">1K</text>
<text x="171.5" y="95">2</text>
<text x="171.5" y="92.4">3</text>
<text x="130.7" y="98.6">1K</text>
<text x="171.5" y="97.5">1</text>
<text x="174.9" y="102.7">main conn</text>
<text x="102.2" y="109" transform="rotate(-90 102.2 109)">13</text>
<text x="104.7" y="109" transform="rotate(-90 104.7 109)">14</text>
<text x="107.3" y="109" transform="rotate(-90 107.3 109)">15</text>
<text x="109.8" y="109" transform="rotate(-90 109.8 109)">16</text>
<text x="112.4" y="109" transform="rotate(-90 112.4 109)">17</text>
<text x="114.9" y="109" transform="rotate(-90 114.9 109)">18</text>
<text x="124" y="109.9">Vcc</text>
<text x="101" y="116.8" transform="rotate(-90 101 116.8)">GRN</text>
<text x="103.5" y="116.5" transform="rotate(-90 103.5 116.5)">TXO</text>
<text x="106.1" y="115.8" transform="rotate(-90 106.1 115.8)">RXI</text>
<text x="108.6" y="116.6" transform="rotate(-90 108.6 116.6)">VCC</text>
<text x="110.3" y="119.8">RAW</text>
<text x="111.2" y="116.8" transform="rotate(-90 111.2 116.8)">GND</text>
<text x="113.7" y="116.2" transform="rotate(-90 113.7 116.2)">BLK</text>
<text x="93.3" y="123.7">12</text>
<text x="99.1" y="124.9">TXO</text>
<text x="110.5" y="122.3">GND</text>
<text x="110.9" y="124.9">RST</text>
<text x="118.2" y="123.5">20</text>
<text x="118.2" y="121">19</text>
<text x="192.5" y="121.1">Vcc</text>
<text x="93.3" y="128.7">10</text>
<text x="93.3" y="126.2">11</text>
<text x="94.3" y="131.2">9</text>
<text x="99.1" y="129.9">RST</text>
<text x="99.1" y="127.4">RXI</text>
<text x="110.7" y="127.4">VCC</text>
<text x="112.2" y="129.9">A5</text>
<text x="118.2" y="126.1">21</text>
<text x="118.2" y="128.6">22</text>
<text x="118.2" y="131.1">23</text>
<text x="135.2" y="127.4">3V3</text>
<text x="201.7" y="131">1</text>
<text x="82.4" y="137.5">D3</text>
<text x="82.4" y="134.9">D2</text>
<text x="94.3" y="136.3">7</text>
<text x="94.3" y="133.7">8</text>
<text x="99.1" y="137.5">3</text>
<text x="99.1" y="134.9">2</text>
<text x="99.1" y="132.4">GND</text>
<text x="112.2" y="132.4">A4</text>
<text x="112.2" y="134.9">A3</text>
<text x="112.2" y="137.5">A2</text>
<text x="118.2" y="133.6">24</text>
<text x="118.2" y="136.1">25</text>
<text x="133.7" y="134.9">A4</text>
<text x="133.7" y="132.4">A5</text>
<text x="159.1" y="133.4">Vcc</text>
<text x="189.6" y="137.2">A5</text>
<text x="201.7" y="133.5">2</text>
<text x="201.7" y="136">3</text>
<text x="94.3" y="143.9">4</text>
<text x="94.3" y="141.4">5</text>
<text x="94.3" y="138.8">6</text>
<text x="99.1" y="142.6">5</text>
<text x="99.1" y="140">4</text>
<text x="112.2" y="140">A1</text>
<text x="112.2" y="142.6">A0</text>
<text x="118.2" y="138.7">26</text>
<text x="118.2" y="141.2">27</text>
<text x="118.2" y="143.8">28</text>
<text x="189.6" y="139.8">A4</text>
<text x="201.7" y="138.6">4</text>
<text x="201.7" y="141.1">5</text>
<text x="201.7" y="143.7">6</text>
<text x="82.4" y="145.1">D6</text>
<text x="94.3" y="149">2</text>
<text x="94.3" y="146.4">3</text>
<text x="99.1" y="147.6">7</text>
<text x="99.1" y="145.1">6</text>
<text x="112.4" y="145.1">13</text>
<text x="112.4" y="147.6">12</text>
<text x="118.2" y="146.3">29</text>
<text x="118.2" y="148.8">30</text>
<text x="128.6" y="147.6">D12</text>
<text x="128.6" y="145.1">D13</text>
<text x="149.2" y="145.2">47K</text>
<text x="189.5" y="149.9">D2</text>
<text x="201.7" y="146.2">7</text>
<text x="201.7" y="148.7">8</text>
<text x="247.9" y="149.2">D3</text>
<text x="260.9" y="148">8</text>
<text x="274.6" y="148">7</text>
<text x="285.5" y="149.2">D12</text>
<text x="82.4" y="150.2">D8</text>
<text x="82.4" y="152.7">D9</text>
<text x="94.3" y="151.5">1</text>
<text x="99.1" y="152.7">9</text>
<text x="99.1" y="150.2">8</text>
<text x="112.4" y="150.2">11</text>
<text x="112.4" y="152.7">10</text>
<text x="118.2" y="151.4">31</text>
<text x="118.2" y="153.9">32</text>
<text x="128.6" y="152.7">D10</text>
<text x="128.6" y="150.2">D11</text>
<text x="143.5" y="153.7">47K</text>
<text x="205" y="153.9">GY-521</text>
<text x="247" y="154.3">D10</text>
<text x="247" y="151.7">D11</text>
<text x="260.9" y="155.6">2</text>
<text x="260.9" y="153.1">4</text>
<text x="260.9" y="150.5">6</text>
<text x="274.6" y="155.6">1</text>
<text x="274.6" y="153.1">3</text>
<text x="274.6" y="150.5">5</text>
<text x="285.5" y="154.3">D9</text>
<text x="285.5" y="151.7">D13</text>
<text x="97.7" y="160.5">Arduino Pro Mini 3V3</text>
<text x="246.4" y="158.1">3V3</text>
<text x="264.2" y="160.7">NRF</text>
<text x="118.2" y="170.3">Vbat</text>
<text x="265.2" y="172.9">47u</text>
<text x="186" y="176.9">1</text>
<text x="199.6" y="176.9">2</text>
<text x="189.4" y="182.1">BATT</text>
<text x="86.7" y="188.6">1</text>
<text x="90" y="191.7">REED SWITCH</text>
<text x="100.4" y="188.6">2</text>
<text x="178.3" y="191.1">Vbat</text>
<text x="123.2" y="202">47K</text>
<text x="52.9" y="208.9">D8</text>
<text x="66.7" y="211.3">1K</text>
<text x="151.7" y="210.6">NTR2101P</text>
<text x="122.2" y="220">MMBTA13</text>
<text x="66.7" y="222.7">47K</text>
<text x="90.3" y="222.7">1K</text>
<text x="147.3" y="233">Vcc</text>
</g>
</svg>
